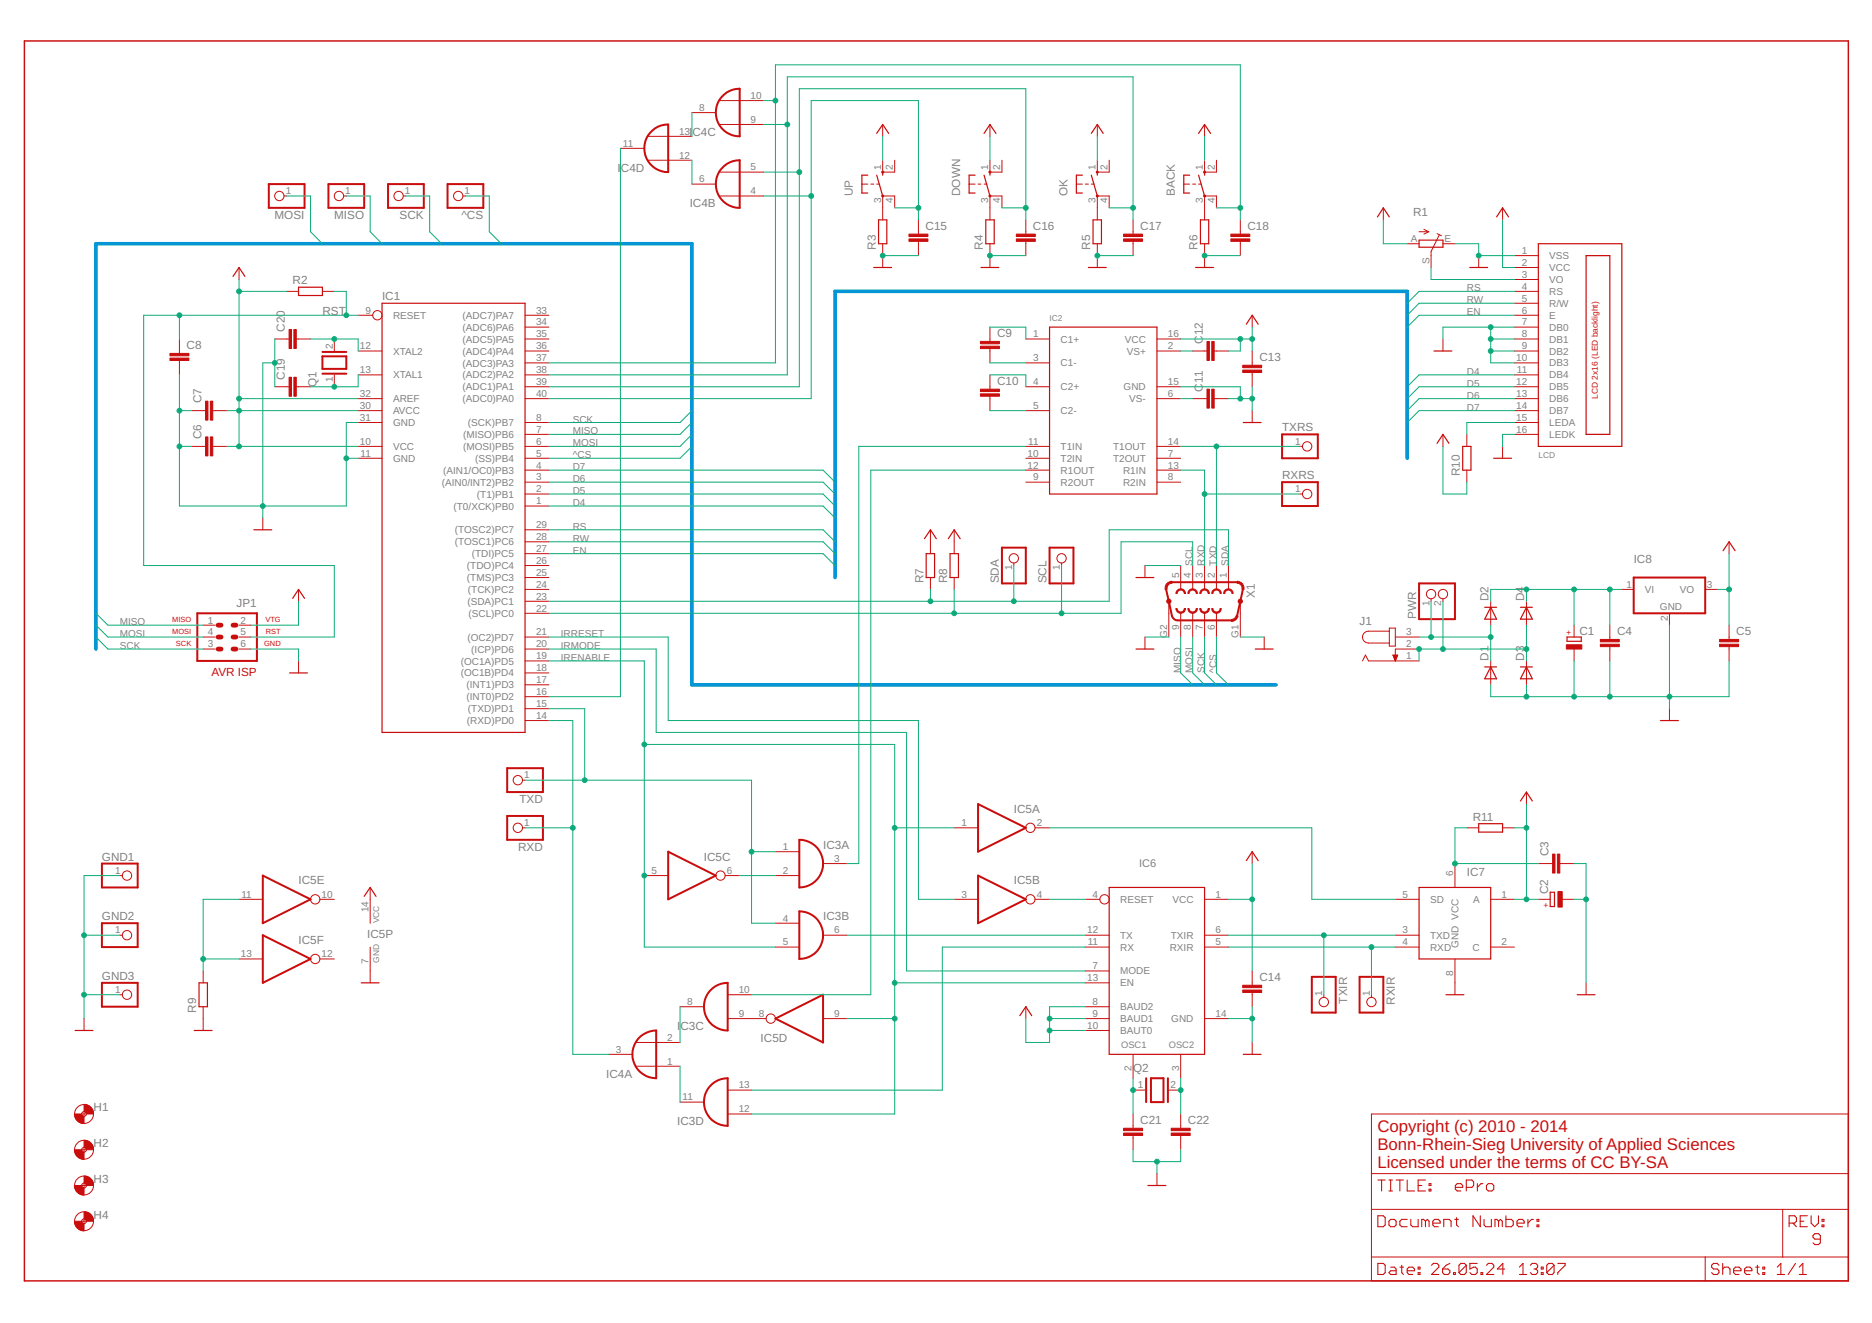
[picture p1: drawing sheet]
<svg xmlns="http://www.w3.org/2000/svg" width="297mm" height="210mm" viewBox="0 0 297 210" stroke-linecap="round" stroke-linejoin="round" font-family="sans-serif">
<g fill="none" stroke="#c90d0c" stroke-width=".17">
<path d="M218.6 192.9h.9l.3 .3v1.2l-.3 .2h-.9zM218.6 187.2h1.2M219.2 187.2v1.8M220.4 187.2h.6M220.4 189h.6M220.7 193.5h.6l.2 .3v.6l-.2 .2h-.6l-.3-.2v-.6zM220.7 187.2v1.8M221.5 187.2h1.2M222.1 187.2v1.8M223.3 187.2v1.8h1.2M223.3 193.5h-.9l-.3 .3v.6l.3 .2h.9M223.9 193.5v.9l.3 .2h.8v-1.1"/>
<path d="M225 188.1h.6M226.2 187.2h-1.2v1.8h1.2M226.2 193.8l-.3-.3h-.3v1.1M226.2 193.8l.3-.3 .3 .3v.8M226.2 193.8v.8M226.8 188.7h.3v.3h-.3zM226.8 187.8h.3v.3h-.3zM227.4 194.1h1.1v-.3l-.3-.3h-.6l-.2 .3v.6l.2 .2h.6M229.1 194.6v-1.1h.9l.3 .3v.8M230.8 193.5h.6M230.9 188.4h1.2v-.3l-.3-.3h-.6l-.3 .3v.6l.3 .3h.6M231.1 193.2v1.2l.3 .2"/>
<path d="M232.7 188.4h.9l.2-.3v-.6l-.2-.3h-.9v1.8M234.4 187.8v1.2M234.9 192.9v1.7l-1.2-1.7v1.7M235.3 187.8h-.3l-.6 .6M235.5 193.5v.9l.3 .2h.8v-1.1M235.9 188.1l.3-.3h.5l.3 .3v.6l-.3 .3h-.5l-.3-.3zM237.8 193.8l-.3-.3h-.3v1.1M237.8 193.8v.8M237.8 193.8l.3-.3 .3 .3v.8M239 192.9v1.7h.8l.3-.2v-.6l-.3-.3h-.8M240.7 194.1h1.2v-.3l-.3-.3h-.6l-.3 .3v.6l.3 .2h.6M242.4 193.5v1.1"/>
<path d="M243.3 193.5h-.3l-.6 .6M243.9 194.4h.3v.2h-.3zM243.9 193.5h.3v.3h-.3zM283.9 194.1h.9l.3-.3v-.6l-.3-.3h-.9v1.7M284.5 194.1l.6 .5M285.6 193.8h.6M286.8 192.9h-1.2v1.7h1.2M287.4 192.9v1.2l.6 .5 .5-.5v-1.2M288.8 196.6h-.8l-.3-.3v-.3l.3-.3h.5l.3 .3v1.2l-.3 .3h-.5l-.3-.3M289.1 194.4h.3v.2h-.3zM289.1 193.5h.3v.3h-.3zM218.6 200.4h.9l.3 .3v1.2l-.3 .3h-.9z"/>
<path d="M220.7 201h.6l.2 .3v.9h-.8l-.3-.3 .3-.3h.8M222.1 201h.6M222.4 200.7v1.2l.3 .3M223.3 201.6h1.2v-.3l-.3-.3h-.6l-.3 .3v.6l.3 .3h.6M225 201.9h.3v.3h-.3zM225 201h.3v.3h-.3zM227.1 200.7l.3-.3h.6l.3 .3v.3l-1.2 1.2h1.2M228.9 201.3h.9l.3 .3v.3l-.3 .3h-.6l-.3-.3zM230.1 200.4l-.6 .3-.6 .6M230.6 201.9h.3v.3h-.3zM232.7 200.7v1.2l-.3 .3h-.6l-.3-.3M232.7 200.7l-.3-.3h-.6l-.3 .3v1.2"/>
<path d="M232.7 200.7l-1.2 1.2M234.4 200.4h-1.2v.9l.6-.3h.3l.3 .3v.6l-.3 .3h-.6l-.3-.3M235 201.9h.3v.3h-.3zM235.9 200.7l.3-.3h.5l.3 .3v.3l-1.1 1.2h1.1M238.8 201.3h-1.2l.9-.9v1.8M241.1 202.2h1.2M241.1 201l.6-.6v1.8M242.8 200.7l.3-.3h.6l.3 .3v.3l-.3 .3M243.4 201.3h.3M243.7 201.3l.3 .3v.3l-.3 .3h-.6l-.3-.3M244.6 201.9h.3v.3h-.3zM244.6 201h.3v.3h-.3z"/>
<path d="M246.6 200.7v1.2l-.3 .3h-.6l-.3-.3M246.6 200.7l-.3-.3h-.6l-.3 .3v1.2M246.6 200.7l-1.2 1.2M247.2 200.4h1.1v.3l-1.1 1.2v.3M272.8 200.7l-.3-.3h-.6l-.3 .3v.3l.3 .3h.6l.3 .3v.3l-.3 .3h-.6l-.3-.3M273.3 201.3l.3-.3h.6l.3 .3v.9M273.3 200.4v1.8M275.1 201.6h1.1v-.3l-.3-.3h-.5l-.3 .3v.6l.3 .3h.5M276.8 201.6h1.2v-.3l-.3-.3h-.6l-.3 .3v.6l.3 .3h.6M278.6 201h.5M278.8 200.7v1.2l.3 .3M279.7 201.9h.3v.3h-.3z"/>
<path d="M279.7 201h.3v.3h-.3zM282 202.2h1.2M282 201l.6-.6v1.8M284.9 200.4l-1.2 1.8M285.5 202.2h1.1M285.5 201l.6-.6v1.8"/>
</g>
<g fill="none" stroke="#c90d0c" stroke-width=".19">
<path d="M137.7 27.8h-.9v2.8h.9M139.1 27.8l1 3.3M139.1 21.2l1-1.5 .9 1.5M139.4 34.9h1.3v3.8h-1.3zM140.1 27.3v.5M154.7 27.8h-.9v2.8h.9M156.1 27.8l1 3.3M156.1 21.2l1-1.5 .9 1.5M156.4 34.9h1.4v3.8h-1.4zM157.1 27.3v.5M171.7 27.8h-.9v2.8h.9M173.2 27.8l.9 3.3"/>
<path d="M173.2 21.2l.9-1.5 .9 1.5M173.4 34.9h1.4v3.8h-1.4zM174.1 27.3v.5M188.8 27.8h-1v2.8h1M190.2 27.8l.9 3.3M190.2 21.2l.9-1.5 1 1.5M190.5 34.9h1.3v3.8h-1.3zM191.1 27.3v.5M218.6 34.4l.9-1.4 1 1.4M225.2 38.1h3.8v1.1h-3.8zM237.5 34.4l.9-1.4 1 1.4M244.1 38.7h13.2v32.1h-13.2z"/>
<path d="M37 43.9l.9-1.5 1 1.5M47.4 45.6h3.8v1.3h-3.8zM60.6 48.1h22.7v68.1h-22.7zM138.6 42.4h2.9M155.7 42.4h2.8M166.5 51.9h17.1v26.5h-17.1zM172.7 42.4h2.8M189.7 42.4h2.9M197.8 51.4l.9-1.4 .9 1.4M227.5 55.7h2.9M233.2 42.4h2.9M251.7 40.6h3.7v28.3h-3.7z"/>
<path d="M197.3 67h2.8M228 70.3l1-1.4 .9 1.4M232.1 70.8h1.3v3.8h-1.3zM237 72.7h2.8M40.3 84.1h2.8M46.4 94.9l1-1.4 .9 1.4M146.7 85.5l.9-1.4 1 1.4M147 87.8h1.3v3.8h-1.3zM150.5 85.5l.9-1.4 1 1.4M150.7 87.8h1.4v3.8h-1.4zM180.3 91.6h2.8M235.6 96.4h1.9"/>
<path d="M236.5 96.4l1 1.8h-1.9zM241.3 96.4h1.8M242.2 96.4l.9 1.8h-1.8zM273.4 87.4l1-1.4 .9 1.4M46 106.8h2.8M180.3 103h2.8M199.2 103h2.8M235.6 105.8h1.9M236.5 105.8l1 1.9h-1.9zM241.3 105.8h1.8M242.2 105.8l.9 1.9h-1.8zM248.6 101.1h2.3v.6h-2.3z"/>
<path d="M263.5 114.3h2.8M197.8 136.5l.9-1.4 .9 1.4M234.6 130.7h3.8v1.3h-3.8zM241.3 127.1l.9-1.4 .9 1.4M31.6 155.9h1.3v3.8h-1.3zM57.3 155.9h2.9M57.8 142.2l.9-1.4 1 1.4M176 140.8h15.1v26.5h-15.1zM225.2 140.8h11.3v11.3h-11.3zM229.4 157.8h2.9M246 141.6h.7v2.2h-.7zM250.3 157.8h2.8"/>
<path d="M11.9 163.5h2.9M30.8 163.5h2.9M161.8 161.1l1-1.4 .9 1.4M197.3 167.3h2.8M182.1 188.1h2.9"/>
</g>
<g fill="none" stroke="#c90d0c" stroke-width=".16">
<path d="M109.8 17.9h3.8M114.2 19.7h7M114.2 16h7M140.1 19.7v1.9M157.1 19.7v1.9M174.1 19.7v1.9M191.1 19.7v1.9M45.1 31.1h.4M54.5 31.1h.4M64 31.1h.4M73.4 31.1h.5M98.4 23.5h3.8"/>
<path d="M102.8 25.4h7M102.8 21.6h7M109.8 29.2h3.8M114.2 31.1h7M114.2 27.3h7M136.8 29.2h.9M138.2 29.2h.4M139.1 29.2h.5M140.1 25.4v1.9h1.9v-1.9M140.1 38.7v3.7M142 33v-1.9h-1.9v3.8M145.7 34.9v2.2"/>
<path d="M145.7 38.3v2.3M153.8 29.2h.9M155.2 29.2h.5M156.1 29.2h.5M157.1 25.4v1.9h1.9v-1.9M157.1 38.7v3.7M159 33v-1.9h-1.9v3.8M162.8 34.9v2.2M162.8 38.3v2.3M170.8 29.2h.9M172.2 29.2h.5M173.2 29.2h.4"/>
<path d="M174.1 25.4v1.9h1.9v-1.9M174.1 38.7v3.7M176 33v-1.9h-1.9v3.8M179.8 34.9v2.2M179.8 38.3v2.3M187.8 29.2h1M189.3 29.2h.4M190.2 29.2h.5M191.1 25.4v1.9h1.9v-1.9M191.1 38.7v3.7M193 33v-1.9h-1.9v3.8M196.8 34.9v2.2"/>
<path d="M196.8 38.3v2.3M219.5 33v1.9M223.3 38.7h1.9M225.2 36.8h1.5M225.9 36.4l.8 .4M226.7 36.8l-.8 .3M228 37.1l.7 .3M228.4 37.3l-1.3 2.6v2.5M229 38.7h1.9M238.4 33v1.9M28.5 53.8v2.3M28.5 57.2v2.3"/>
<path d="M37.9 42.4v1.9M43.6 53.8h2.3M45.5 46.2h1.9M47 53.8h2.3M51.2 46.2h1.8M53 53.8v1.9M53 59.5v1.9M56.8 50h2.3M56.8 55.7h3.8M56.8 59.5h3.8M83.3 50h3.8M83.3 51.9h3.8"/>
<path d="M83.3 53.8h3.8M83.3 55.7h3.8M83.3 57.6h3.8M83.3 59.5h3.8M157.1 51.9v2.3M157.1 55.3v2.3M157.1 59.5v2.2M162.8 53.8h3.7M162.8 57.6h3.7M183.6 53.8h3.7M183.6 55.7h3.7M189.3 55.7h2.2"/>
<path d="M192.6 55.7h2.3M198.7 50v1.9M198.7 55.7v2.3M198.7 59.1v2.3M229 53.8v1.9M234.6 40.6v1.8M240.3 50h3.8M240.3 51.9h3.8M240.3 53.8h3.8M240.3 55.7h3.8M240.3 57.6h3.8M240.3 59.5h3.8"/>
<path d="M240.3 46.2h3.8M240.3 40.6h3.8M240.3 42.4h3.8M240.3 44.3h3.8M240.3 48.1h3.8M30.4 70.8h2.2M30.4 65.2h2.2M33.8 70.8h2.2M33.8 65.2h2.2M43.6 61.4h2.3M47 61.4h2.3M56.8 63.2h3.8"/>
<path d="M56.8 67h3.8M56.8 70.8h3.8M56.8 72.7h3.8M56.8 65.2h3.8M83.3 61.4h3.8M83.3 63.2h3.8M83.3 67h3.8M83.3 68.9h3.8M83.3 70.8h3.8M83.3 72.7h3.8M83.3 74.6h3.8M83.3 76.5h3.8"/>
<path d="M83.3 78.4h3.8M157.1 62.9v2.3M162.8 61.4h3.7M162.8 70.8h3.7M162.8 72.7h3.7M162.8 74.6h3.7M162.8 76.5h3.7M162.8 65.2h3.7M183.6 61.4h3.7M183.6 63.2h3.7M183.6 70.8h3.7M183.6 72.7h3.7"/>
<path d="M183.6 74.6h3.7M183.6 76.5h3.7M189.3 63.2h2.2M192.6 63.2h2.3M198.7 65.2v1.8M206.3 70.8h.4M206.3 78.4h.4M229 68.9v1.9M232.7 68.9v1.9M232.7 74.6v1.9M238.4 70.8v1.9M240.3 61.4h3.8"/>
<path d="M240.3 63.2h3.8M240.3 67h3.8M240.3 68.9h3.8M240.3 65.2h3.8M32.2 99.2h1.9M37.9 99.2h1.9M41.7 82.2v1.9M47.4 93.5v1.9M83.3 80.3h3.8M83.3 84.1h3.8M83.3 86h3.8M83.3 87.8h3.8"/>
<path d="M83.3 89.7h3.8M83.3 91.6h3.8M83.3 93.5h3.8M83.3 95.4h3.8M83.3 97.3h3.8M147.6 84.1v3.7M147.6 91.6v1.9M151.4 84.1v3.7M151.4 91.6v1.9M160.9 89.3v.4M168.4 89.3v.4M181.7 89.7v1.9"/>
<path d="M185.5 95.4v5.7M187.3 89.7v3.8M187.3 97.3v3.8M189.3 89.7v3.8M189.3 97.3v3.8M191.1 89.7v3.8M191.1 97.3v3.8M193 89.7v3.8M193 97.3v3.8M194.9 89.7v3.8M196.8 95.4v5.7M220.5 99.7h.9v2.8h-.9z"/>
<path d="M227.1 95v.4M229 95v.4M236.5 95.4v3.8M242.2 95.4v3.8M249.8 99.2v1.9M255.4 99.2v2.3M257.3 93.5h1.9M264.9 97.3v1.9M270.6 93.5h1.9M274.4 86v1.8M274.4 99.2v2.3M32.2 103h1.9"/>
<path d="M32.2 101.1h1.9M37.9 103h1.9M37.9 101.1h1.9M47.4 104.9v1.9M83.3 114.3h3.8M83.3 112.4h3.8M83.3 110.5h3.8M83.3 108.6h3.8M83.3 106.8h3.8M83.3 104.9h3.8M83.3 103h3.8M83.3 101.1h3.8"/>
<path d="M181.7 101.1v1.9M200.6 101.1v1.9M216.2 104.9l.5-1 .4 1h8.1M220.5 100.1h-3.4a.94 .94 0 0 0-.9 1 .94 .94 0 0 0 .9 .9h3.4M221 103.9h.8l-.4 1zM221 104h.7M221.1 104.1h.6M221.1 104.2h.6M221.2 104.3h.4M221.2 104.4h.4M221.2 104.5h.4M221.3 104.6h.2"/>
<path d="M221.3 104.7h.1M221.4 104.8h.1M221.4 101.1h3.8M225.2 103h-3.8v1.9M236.5 104.9v3.7M242.2 104.9v3.7M249.8 103v1.9M255.4 102.6v2.3M264.9 112.4v1.9M274.4 102.6v2.3M19 138.9h.4M82.9 131.3h.4"/>
<path d="M82.9 123.8h.4M102.2 138.9h3.8M115.1 138.9h2.3M123 138.9h3.8M123 135.1h3.8M130.6 137h3.8M151.4 131.3h3.8M164.2 131.3h2.3M198.7 135.1v1.9M230.9 137v3.8M232.7 131.3h1.9M238.4 131.3h1.9"/>
<path d="M242.2 125.7v1.9M244.1 137h2.3M247.5 137h2.3M19 148.4h.4M19 157.8h.4M32.2 154.1v1.8M32.2 159.7v3.8M37.9 142.7h3.8M37.9 152.1h3.8M50.7 142.7h2.3M50.7 152.1h2.3M58.7 140.8v5.7"/>
<path d="M58.7 150.3v5.6M107.9 159.7h3.8M115.5 157.8h3.8M123 146.5h3.8M123 150.3h3.8M130.6 148.4h3.8M151.4 142.7h3.8M162.8 159.7v1.9M164.2 142.7h2.3M172.2 142.7h2.3M172.2 150.3h3.8M172.2 148.4h3.8"/>
<path d="M172.2 159.7h3.8M172.2 154.1h3.8M172.2 155.9h3.8M191.1 142.7h3.8M191.1 150.3h3.8M191.1 148.4h3.8M198.7 154.1v2.2M198.7 157.4v2.3M210.1 157.8v.4M217.6 157.8v.4M221.4 142.7h3.8M221.4 150.3h3.8"/>
<path d="M221.4 148.4h3.8M230.9 152.1v5.7M236.5 142.7h3.8M236.5 150.3h3.8M244.1 142.7h1.9M247.9 142.7h1.9M251.7 155.9v1.9M13 176.7h.7M13.3 161.6v1.9M13.3 176.4v.7M96.6 167.3h3.8M100.9 169.2h7"/>
<path d="M100.9 165.4h7M107.9 174.9h3.8M115.5 161.6h6.1M115.5 176.7h3.8M115.5 173h3.8M130.6 161.6h3.8M172.2 161.6h3.8M172.2 163.5h3.8M179.8 173h1.9M179.8 167.3v3.8M179.8 176.7v2.3M185.5 173h1.8"/>
<path d="M187.3 167.3v3.8M187.3 176.7v2.3M191.1 161.6h3.8M198.7 165.4v1.9M217.6 176.7h75.7v26.5h-75.7zM13 182.4h.7M13 188.1h.7M13 193.8h.7M13.3 182v.8M13.3 187.7v.8M13.3 193.4v.7M179.8 180.1v2.3"/>
<path d="M183.6 186.2v1.9M187.3 180.1v2.3M217.6 191.9h75.7M217.6 199.4h75.7M217.6 186.2h75.7M270.6 199.4v3.8M282.9 191.9v7.5"/>
<circle cx="44.3" cy="31.1" r=".74"/>
<circle cx="53.8" cy="31.1" r=".74"/>
<circle cx="63.2" cy="31.1" r=".74"/>
<circle cx="72.7" cy="31.1" r=".74"/>
<circle cx="59.9" cy="50" r=".74"/>
<circle cx="207.4" cy="70.8" r=".74"/>
<circle cx="207.4" cy="78.4" r=".74"/>
<circle cx="160.9" cy="88.6" r=".74"/>
<circle cx="168.4" cy="88.6" r=".74"/>
<circle cx="227.1" cy="94.3" r=".74"/>
<circle cx="229" cy="94.3" r=".74"/>
<circle cx="20.2" cy="138.9" r=".74"/>
<circle cx="82.2" cy="123.8" r=".74"/>
<circle cx="82.2" cy="131.3" r=".74"/>
<circle cx="114.3" cy="138.9" r=".74"/>
<circle cx="163.5" cy="131.3" r=".74"/>
<circle cx="20.2" cy="148.4" r=".74"/>
<circle cx="20.2" cy="157.8" r=".74"/>
<circle cx="50" cy="152.1" r=".74"/>
<circle cx="50" cy="142.7" r=".74"/>
<circle cx="163.5" cy="142.7" r=".74"/>
<circle cx="175.3" cy="142.7" r=".74"/>
<circle cx="210.1" cy="159" r=".74"/>
<circle cx="217.6" cy="159" r=".74"/>
<circle cx="13.3" cy="176.7" r="1.5"/>
<circle cx="13.3" cy="176.7" r=".38"/>
<circle cx="122.3" cy="161.6" r=".74"/>
<circle cx="13.3" cy="182.4" r="1.5"/>
<circle cx="13.3" cy="188.1" r="1.5"/>
<circle cx="13.3" cy="193.8" r="1.5"/>
<circle cx="13.3" cy="182.4" r=".38"/>
<circle cx="13.3" cy="193.8" r=".38"/>
<circle cx="13.3" cy="188.1" r=".38"/>
</g>
<g fill="none" stroke="#c90d0c" stroke-width=".32">
<path d="M114.5 15.4a3.7 3.7 0 0 1 2.9-1.3v7.5a3.8 3.8 0 0 1-3.5-2.2 3.8 3.8 0 0 1 .6-4zM42.7 29.2h5.6v3.8h-5.6zM52.1 29.2h5.7v3.8h-5.7zM61.6 29.2h5.6v3.8h-5.6zM71 29.2h5.7v3.8h-5.7zM103.2 21.1a3.7 3.7 0 0 1 2.8-1.4v7.6a3.8 3.8 0 0 1-3.4-2.2 3.8 3.8 0 0 1 .6-4zM114.5 26.7a3.7 3.7 0 0 1 2.9-1.3v7.6a3.8 3.8 0 0 1-3.5-2.2 3.8 3.8 0 0 1 .6-4.1zM51.2 56.5h3.7v2h-3.7zM51.2 55.8h3.7M51.2 59.3h3.7M203.4 76.5h5.7v3.8h-5.7zM203.4 68.9h5.7v3.8h-5.7z"/>
<path d="M31.3 97.3h9.5v7.6h-9.5zM159 86.9h3.8v5.7h-3.8zM166.5 86.9h3.8v5.7h-3.8zM185 93.5l.9 4.2a1 1 0 0 0 1 .7h8.5M186 92.4h10.3M197.2 93.5l-.9 4.2M225.2 92.6h5.7v5.6h-5.7zM259.2 91.6h11.4v5.7h-11.4zM16.2 137h5.6v3.8h-5.6zM41.7 138.9l7.6 3.8-7.6 3.8zM80.5 121.9h5.6v3.8h-5.6zM80.5 129.5h5.6v3.7h-5.6z"/>
<path d="M106 135.1l7.6 3.8-7.6 3.8zM126.8 133.2a3.8 3.8 0 0 1 3.8 3.8 3.8 3.8 0 0 1-3.8 3.8zM155.2 127.6l7.6 3.7-7.6 3.8zM155.2 138.9l7.6 3.8-7.6 3.8zM16.2 146.5h5.6v3.8h-5.6zM16.2 155.9h5.6v3.8h-5.6zM41.7 148.4l7.6 3.7-7.6 3.8zM112.6 157.2a3.7 3.7 0 0 1 2.9-1.3v7.6a3.8 3.8 0 0 1-3.5-2.2 3.8 3.8 0 0 1 .6-4.1zM126.8 144.6a3.8 3.8 0 0 1 3.8 3.8 3.8 3.8 0 0 1-3.8 3.7zM208.2 155h3.7v5.7h-3.7zM215.7 155h3.8v5.7h-3.8zM101.3 164.8a3.9 3.9 0 0 1 2.8-1.3v7.6a3.8 3.8 0 0 1-3.4-2.3 3.8 3.8 0 0 1 .6-4z"/>
<path d="M113 172a3.7 3.7 0 0 1 2.5-.9v7.5a3.8 3.8 0 0 1-3.6-2.4 3.8 3.8 0 0 1 1.1-4.2zM123 161.6l7.6-3.8v7.6zM181.9 171.1v3.8M182.6 171.1h2v3.8h-2zM185.3 171.1v3.8"/>
<circle cx="140.1" cy="31.1" r=".08"/>
<circle cx="140.1" cy="27.3" r=".08"/>
<circle cx="157.1" cy="27.3" r=".08"/>
<circle cx="157.1" cy="31.1" r=".08"/>
<circle cx="174.1" cy="31.1" r=".08"/>
<circle cx="174.1" cy="27.3" r=".08"/>
<circle cx="191.1" cy="31.1" r=".08"/>
<circle cx="191.1" cy="27.3" r=".08"/>
</g>
<g fill="#c90d0c" stroke="#c90d0c" stroke-width=".16">
<path d="M27 56.8h3v.4h-3z"/>
<path d="M27 56.1h3v.4h-3z"/>
<path d="M33.4 69.3h.4v3h-.4z"/>
<path d="M32.6 69.3h.4v3h-.4z"/>
<path d="M33.4 63.6h.4v3.1h-.4z"/>
<path d="M32.6 63.6h.4v3.1h-.4z"/>
<path d="M155.6 62.5h3v.4h-3z"/>
<path d="M155.6 61.7h3v.4h-3z"/>
<path d="M192.3 54.2h.4v3h-.4z"/>
<path d="M191.5 54.2h.4v3h-.4z"/>
<path d="M192.3 61.7h.4v3h-.4z"/>
<path d="M191.5 61.7h.4v3h-.4z"/>
<path d="M247.1 135.5h.4v3h-.4z"/>
<path d="M246.4 135.5h.3v3h-.3z"/>
<path d="M178.3 179.8h3v.3h-3z"/>
<path d="M178.3 179h3v.4h-3z"/>
<path d="M185.8 179.8h3v.3h-3z"/>
<path d="M185.8 179h3v.4h-3z"/>
<path d="M155.6 54.9h3v.4h-3z"/>
<path d="M155.6 54.2h3v.3h-3z"/>
<path d="M197.2 58.7h3v.4h-3z"/>
<path d="M197.2 58h3v.3h-3z"/>
<path d="M46.6 59.9h.4v3h-.4z"/>
<path d="M45.9 59.9h.3v3h-.3z"/>
<path d="M46.6 52.3h.4v3h-.4z"/>
<path d="M45.9 52.3h.3v3h-.3z"/>
<path d="M247.2 141.5h.7v2.4h-.7z"/>
<path d="M197.2 157.1h3v.4h-3z"/>
<path d="M197.2 156.3h3v.4h-3z"/>
<path d="M248.5 102.3h2.5v.7h-2.5z"/>
<path d="M272.9 102.2h3v.4h-3z"/>
<path d="M272.9 101.5h3v.3h-3z"/>
<path d="M144.2 37.9h3v.4h-3z"/>
<path d="M144.2 37.1h3v.4h-3z"/>
<path d="M161.3 37.9h3v.4h-3z"/>
<path d="M161.3 37.1h3v.4h-3z"/>
<path d="M178.3 37.9h3v.4h-3z"/>
<path d="M178.3 37.1h3v.4h-3z"/>
<path d="M195.3 37.9h3v.4h-3z"/>
<path d="M195.3 37.1h3v.4h-3z"/>
<path d="M253.9 102.2h3v.4h-3z"/>
<path d="M253.9 101.5h3v.3h-3z"/>
</g>
<path d="M34.6 99.2h.5M37 99.2h.4M34.6 101.1h.5M34.6 103h.5M37 101.1h.4M37 103h.4" fill="none" stroke="#c90d0c" stroke-width=".76"/>
<g fill="#c90d0c" stroke="#c90d0c" stroke-width=".16">
<path d="M192.5 93.6a.75 .75 0 0 1 .8-.1 .75 .75 0 0 1 .5 .7h-.2a.56 .56 0 0 0-.6-.6 .56 .56 0 0 0-.5 .6h-.2v-.1z" fill-rule="evenodd"/>
<path d="M192.3 96.5h.2a.56 .56 0 0 0 .5 .6 .56 .56 0 0 0 .6-.6h.2a.75 .75 0 0 1-.8 .8 .75 .75 0 0 1-.7-.8z" fill-rule="evenodd"/>
<path d="M194.4 93.6a.75 .75 0 0 1 .8-.1 .75 .75 0 0 1 .5 .7h-.2a.56 .56 0 0 0-.6-.6 .56 .56 0 0 0-.5 .6h-.2v-.1z" fill-rule="evenodd"/>
<path d="M188.5 96.5h.2a.56 .56 0 0 0 .5 .6 .56 .56 0 0 0 .6-.6h.2a.75 .75 0 0 1-.8 .8 .75 .75 0 0 1-.7-.8z" fill-rule="evenodd"/>
<path d="M190.6 93.6a.77 .77 0 0 1 .8-.1 .77 .77 0 0 1 .5 .7h-.2a.57 .57 0 0 0-.6-.6 .57 .57 0 0 0-.5 .6h-.2v-.1z" fill-rule="evenodd"/>
<path d="M190.4 96.5h.2a.57 .57 0 0 0 .5 .6 .57 .57 0 0 0 .6-.6h.2a.76 .76 0 0 1-.8 .8 .76 .76 0 0 1-.7-.8z" fill-rule="evenodd"/>
<path d="M188.7 93.6a.75 .75 0 0 1 .8-.1 .75 .75 0 0 1 .5 .7h-.2a.56 .56 0 0 0-.6-.6 .56 .56 0 0 0-.5 .6h-.2v-.1z" fill-rule="evenodd"/>
<path d="M186.6 96.5h.2a.57 .57 0 0 0 .5 .6 .57 .57 0 0 0 .6-.6h.2a.76 .76 0 0 1-.8 .8 .76 .76 0 0 1-.7-.8z" fill-rule="evenodd"/>
<path d="M186.8 93.6a.75 .75 0 0 1 .8-.1 .75 .75 0 0 1 .5 .7h-.2a.57 .57 0 0 0-.6-.6 .57 .57 0 0 0-.5 .6h-.2v-.1z" fill-rule="evenodd"/>
<path d="M196.3 92.2a1.06 1.06 0 0 1 1.1 1.4l-.3-.1a.78 .78 0 0 0-.8-1z" fill-rule="evenodd"/>
<path d="M195.4 98.3l.4-.1 .4-.5h.2a1.07 1.07 0 0 1-1 .9z" fill-rule="evenodd"/>
<path d="M185.1 92.6l.7-.4h.2v.3a.81 .81 0 0 0-.8 1l-.3 .1v-.2z" fill-rule="evenodd"/>
<path d="M13.3 175.2a1.48 1.48 0 0 1 1.5 1.5h-1.1l-.1-.2-.3-.1z" fill-rule="evenodd"/>
<path d="M11.8 176.7h1.2a.36 .36 0 0 0 .3 .4v1.1a1.48 1.48 0 0 1-1.5-1.5z" fill-rule="evenodd"/>
<path d="M13.3 180.9a1.45 1.45 0 0 1 1.5 1.5h-1.1l-.1-.3-.3-.1z" fill-rule="evenodd"/>
<path d="M11.8 182.4h1.2a.36 .36 0 0 0 .3 .4v1.1a1.52 1.52 0 0 1-1.5-1.5z" fill-rule="evenodd"/>
<path d="M13.3 186.6a1.45 1.45 0 0 1 1.5 1.5h-1.1l-.1-.3-.3-.1z" fill-rule="evenodd"/>
<path d="M11.8 188.1h1.2a.36 .36 0 0 0 .3 .4v1.1a1.52 1.52 0 0 1-1.5-1.5z" fill-rule="evenodd"/>
<path d="M13.3 192.3a1.45 1.45 0 0 1 1.5 1.5h-1.1l-.1-.3-.3-.1z" fill-rule="evenodd"/>
<path d="M11.8 193.8h1.2a.36 .36 0 0 0 .3 .3v1.2a1.52 1.52 0 0 1-1.5-1.5z" fill-rule="evenodd"/>
</g>
<g fill="none" stroke="#c90d0c" stroke-width=".47">
<circle cx="185.5" cy="95.4" r=".19"/>
<circle cx="196.8" cy="95.4" r=".19"/>
</g>
<path d="M3.9 6.5h289.4v196.7h-289.4z" fill="none" stroke="#c90d0c" stroke-width=".23"/>
<path d="M223.3 72.7v-26.5h-90.8v45.4M15.2 103v-64.3h94.6v69.9h92.7" fill="none" stroke="#0696d7" stroke-width=".57"/>
<g fill="none" stroke="#0dab76" stroke-width=".16">
<path d="M109.8 17.9v3.7M121.2 16h1.8M121.2 19.7h3.7M45.5 31.1h3.8v5.7l1.9 1.9M54.9 31.1h3.8v5.7l1.9 1.9M64.4 31.1h3.8v5.7l1.9 1.9M73.9 31.1h3.7v5.7l1.9 1.9M98.4 23.5v87h-11.3M109.8 25.4v3.8M121.2 31.1h7.5M121.2 27.3h5.6M140.1 21.6v3.8"/>
<path d="M142 33h3.7M145.7 34.9v-18.9h-17v47.2h-41.6M157.1 21.6v3.8M159 33h3.8M162.8 34.9v-20.8h-36v47.3h-39.7M174.1 21.6v3.8M176 33h3.8M179.8 34.9v-22.7h-54.9v47.3h-37.8M191.1 21.6v3.8M193 33h3.8M196.8 34.9v-24.6h-73.8v47.3h-35.9M219.5 34.9v3.8h3.8"/>
<path d="M230.9 38.7h3.7v1.9h5.7M238.4 34.9v7.5h1.9M28.5 50v3.8M28.5 59.5v20.8h26.4v-13.3h1.9M37.9 44.3v26.5M37.9 46.2h7.6M43.6 57.6h-1.9v24.6M43.6 53.8v7.6M49.3 53.8h7.5v1.9M53 46.2h1.9v3.8M56.8 50h-34v39.7h30.2v11.4h-13.2M56.8 59.5v1.9h-7.5"/>
<path d="M140.1 40.6h5.6M157.1 51.9h5.7v1.9M157.1 57.6h5.7M157.1 40.6h5.7M157.1 59.5h5.7v1.9M174.1 40.6h5.7M187.3 55.7h2M187.3 53.8h11.4M191.1 40.6h5.7M196.8 53.8v1.9h-1.9M198.7 51.9v3.8M227.1 42.4v1.9h13.2"/>
<path d="M236.5 51.9v5.7h3.8M236.5 55.7h3.8M236.5 53.8h3.8M240.3 51.9h-11.3v1.9M240.3 46.2h-15.1l-1.9 1.9M240.3 48.1h-15.1l-1.9 1.9M240.3 50h-15.1l-1.9 1.9M240.3 59.5h-15.1l-1.9 1.9M28.5 65.2h1.9M28.5 70.8h1.9M36 65.2h20.8M36 70.8h20.8"/>
<path d="M37.9 63.2h18.9M54.9 72.7h1.9M87.1 78.4h43.5l1.9 1.9M87.1 74.6h43.5l1.9 1.9M87.1 76.5h43.5l1.9 1.9M109.8 67l-1.9 1.9h-20.8M109.8 65.2l-1.9 1.8h-20.8M109.8 70.8l-1.9 1.9h-20.8M109.8 68.9l-1.9 1.9h-20.8M157.1 65.2h5.7M162.8 70.8h-26.5v66.2h-1.9M162.8 74.6h-24.6v83.2h-18.9"/>
<path d="M187.3 70.8h19M187.3 63.2h2M187.3 61.4h9.5v1.8M187.3 74.6h3.8v15.1M191.1 78.4h15.2M193 70.8v18.9M194.9 63.2h3.8M198.7 61.4v3.8M229 70.8v7.6h3.7v-1.9M240.3 68.9h-1.9v1.9M240.3 65.2h-15.1l-1.9 1.8M240.3 67h-7.6v1.9"/>
<path d="M240.3 63.2h-15.1l-1.9 2M240.3 61.4h-15.1l-1.9 1.8M15.2 99.2l1.9 1.9h15.1M15.2 97.3l1.9 1.9h15.1M47.4 95.4v3.8h-7.6M87.1 80.3h43.5l1.9 1.9M87.1 84.1h43.5l1.9 1.9M87.1 86h43.5l1.9 1.8M87.1 87.8h43.5l1.9 1.9M147.6 93.5v1.9M151.4 93.5v3.8M160.9 89.7v5.7"/>
<path d="M168.4 89.7v7.6M181.7 89.7h5.6M189.3 89.7v-3.7h-11.4v11.3h-90.8M194.9 89.7v-5.6h-18.9v11.3h-88.9M227.1 95.4v5.7M229 95.4v7.6M236.5 99.2v5.7M242.2 93.5v1.9M242.2 99.2v5.7M249.8 93.5v5.7M255.4 93.5v5.7M257.3 93.5h-20.8v1.9"/>
<path d="M264.9 99.2v13.2M272.5 93.5h1.9M274.4 87.8v11.4M15.2 101.1l1.9 1.9h15.1M39.8 103h7.6v1.9M87.1 103h17v13.2h39.7v37.9h28.4M87.1 101.1h18.9v13.2h39.7v28.4h5.7M87.1 104.9h15.1v45.4h20.8M87.1 112.4h5.7v11.4M87.1 114.3h3.8v53h5.7M102.2 118.1h39.8v58.6h-22.7M181.7 101.1h3.8"/>
<path d="M187.3 101.1v5.7l2 1.8M189.3 101.1v5.7l1.8 1.8M191.1 101.1v5.7l1.9 1.8M193 101.1v5.7l1.9 1.8M196.8 101.1h3.8M225.2 101.1h11.3M242.2 103h-17v1.9M242.2 108.6v1.9M249.8 104.9v5.6M255.4 104.9v5.6M274.4 104.9v5.6h-37.9v-1.9M19 138.9h-5.7v22.7"/>
<path d="M83.3 131.3h7.6M83.3 123.8h36v22.7h3.7M117.4 138.9h5.6M119.3 135.1h3.7M142 131.3h9.4M166.5 131.3h41.7v11.4h13.2M198.7 137v17.1M232.7 131.3h-1.8v5.7h13.2M240.3 131.3h1.9M242.2 127.6v15.1M249.8 137h1.9v18.9M13.3 157.8h5.7"/>
<path d="M13.3 148.4h5.7M32.2 152.1h5.7M37.9 142.7h-5.7v11.4M107.9 159.7v5.7M134.4 148.4h37.8M142 155.9h30.2M166.5 142.7h5.7M172.2 159.7h-5.7v5.7h-3.7v-3.8M172.2 150.3h-22.7v22.7h-30.2M194.9 142.7h3.8M194.9 148.4h26.5M194.9 150.3h26.5"/>
<path d="M198.7 159.7v5.7M210.1 148.4v9.4M217.6 150.3v7.5M240.3 142.7h3.8M249.8 142.7h1.9M107.9 169.2v5.7M134.4 161.6h7.6M166.5 161.6h5.7M166.5 163.5h5.7M179.8 171.1v5.6M187.3 171.1v5.6M194.9 161.6h3.8"/>
<path d="M179.8 182.4v1.9h7.5v-1.9M183.6 184.3v1.9"/>
</g>
<g fill="#0dab76" stroke="#0dab76" stroke-width=".16">
<circle cx="236.5" cy="55.7" r=".38"/>
<circle cx="236.5" cy="51.9" r=".38"/>
<circle cx="236.5" cy="53.8" r=".38"/>
<circle cx="234.6" cy="40.6" r=".38"/>
<circle cx="54.9" cy="72.7" r=".38"/>
<circle cx="41.7" cy="80.3" r=".38"/>
<circle cx="28.5" cy="65.2" r=".38"/>
<circle cx="28.5" cy="70.8" r=".38"/>
<circle cx="43.6" cy="57.6" r=".38"/>
<circle cx="183.6" cy="184.3" r=".38"/>
<circle cx="196.8" cy="63.2" r=".38"/>
<circle cx="198.7" cy="63.2" r=".38"/>
<circle cx="198.7" cy="161.6" r=".38"/>
<circle cx="251.7" cy="142.7" r=".38"/>
<circle cx="13.3" cy="157.8" r=".38"/>
<circle cx="13.3" cy="148.4" r=".38"/>
<circle cx="264.9" cy="110.5" r=".38"/>
<circle cx="242.2" cy="110.5" r=".38"/>
<circle cx="249.8" cy="110.5" r=".38"/>
<circle cx="255.4" cy="110.5" r=".38"/>
<circle cx="140.1" cy="40.6" r=".38"/>
<circle cx="157.1" cy="40.6" r=".38"/>
<circle cx="174.1" cy="40.6" r=".38"/>
<circle cx="191.1" cy="40.6" r=".38"/>
<circle cx="196.8" cy="53.8" r=".38"/>
<circle cx="198.7" cy="53.8" r=".38"/>
<circle cx="166.5" cy="163.5" r=".38"/>
<circle cx="166.5" cy="161.6" r=".38"/>
<circle cx="37.9" cy="46.2" r=".38"/>
<circle cx="37.9" cy="65.2" r=".38"/>
<circle cx="37.9" cy="70.8" r=".38"/>
<circle cx="37.9" cy="63.2" r=".38"/>
<circle cx="198.7" cy="142.7" r=".38"/>
<circle cx="242.2" cy="131.3" r=".38"/>
<circle cx="242.2" cy="142.7" r=".38"/>
<circle cx="274.4" cy="93.5" r=".38"/>
<circle cx="119.3" cy="135.1" r=".38"/>
<circle cx="92.8" cy="123.8" r=".38"/>
<circle cx="142" cy="161.6" r=".38"/>
<circle cx="142" cy="155.9" r=".38"/>
<circle cx="142" cy="131.3" r=".38"/>
<circle cx="102.2" cy="118.1" r=".38"/>
<circle cx="102.2" cy="138.9" r=".38"/>
<circle cx="90.9" cy="131.3" r=".38"/>
<circle cx="193" cy="70.8" r=".38"/>
<circle cx="191.1" cy="78.4" r=".38"/>
<circle cx="28.5" cy="50" r=".38"/>
<circle cx="54.9" cy="50" r=".38"/>
<circle cx="168.4" cy="97.3" r=".38"/>
<circle cx="151.4" cy="97.3" r=".38"/>
<circle cx="160.9" cy="95.4" r=".38"/>
<circle cx="147.6" cy="95.4" r=".38"/>
<circle cx="179.8" cy="173" r=".38"/>
<circle cx="187.3" cy="173" r=".38"/>
<circle cx="53" cy="53.8" r=".38"/>
<circle cx="53" cy="61.4" r=".38"/>
<circle cx="217.6" cy="150.3" r=".38"/>
<circle cx="210.1" cy="148.4" r=".38"/>
<circle cx="230.9" cy="137" r=".38"/>
<circle cx="225.2" cy="103" r=".38"/>
<circle cx="242.2" cy="103" r=".38"/>
<circle cx="229" cy="103" r=".38"/>
<circle cx="236.5" cy="101.1" r=".38"/>
<circle cx="227.1" cy="101.1" r=".38"/>
<circle cx="242.2" cy="93.5" r=".38"/>
<circle cx="249.8" cy="93.5" r=".38"/>
<circle cx="255.4" cy="93.5" r=".38"/>
<circle cx="145.7" cy="33" r=".38"/>
<circle cx="128.7" cy="31.1" r=".38"/>
<circle cx="162.8" cy="33" r=".38"/>
<circle cx="126.8" cy="27.3" r=".38"/>
<circle cx="179.8" cy="33" r=".38"/>
<circle cx="124.9" cy="19.7" r=".38"/>
<circle cx="123" cy="16" r=".38"/>
<circle cx="196.8" cy="33" r=".38"/>
<circle cx="32.2" cy="152.1" r=".38"/>
</g>
<g font-size="2.7" fill="#c90d0c">
<text x="218.6" y="179.6">Copyright (c) 2010 - 2014</text>
<text x="218.6" y="182.4">Bonn-Rhein-Sieg University of Applied Sciences</text>
<text x="218.6" y="185.2">Licensed under the terms of CC BY-SA</text>
</g>
<g font-size="1.9" fill="#808080">
<text x="109.3" y="21.6">I</text>
<text x="109.9" y="21.6">C4C</text>
<text x="98" y="27.2">I</text>
<text x="98.5" y="27.2">C4D</text>
<text x="43.6" y="34.8">MOSI</text>
<text x="53" y="34.8">MISO</text>
<text x="63.4" y="34.8">SCK</text>
<text x="73.2" y="34.8">^CS</text>
<text x="109.4" y="32.9">IC4B</text>
<text x="135.3" y="31.1" transform="rotate(-90 135.3 31.1)">UP</text>
<text x="152.4" y="31.1" transform="rotate(-90 152.4 31.1)">DOWN</text>
<text x="169.4" y="31.1" transform="rotate(-90 169.4 31.1)">OK</text>
<text x="186.4" y="31.1" transform="rotate(-90 186.4 31.1)">BACK</text>
<text x="224.2" y="34.2">R1</text>
<text x="138.9" y="39.6" transform="rotate(-90 138.9 39.6)">R3</text>
<text x="146.9" y="36.5">C15</text>
<text x="156" y="39.6" transform="rotate(-90 156 39.6)">R4</text>
<text x="163.9" y="36.5">C16</text>
<text x="173" y="39.6" transform="rotate(-90 173 39.6)">R5</text>
<text x="180.9" y="36.5">C17</text>
<text x="190" y="39.6" transform="rotate(-90 190 39.6)">R6</text>
<text x="197.9" y="36.5">C18</text>
<text x="46.4" y="45.1">R2</text>
<text x="60.6" y="47.6">IC1</text>
<text x="45.2" y="52.7" transform="rotate(-90 45.2 52.7)">C20</text>
<text x="51.2" y="50">RST</text>
<text x="158.2" y="53.5">C9</text>
<text x="29.6" y="55.4">C8</text>
<text x="190.9" y="54.6" transform="rotate(-90 190.9 54.6)">C12</text>
<text x="199.8" y="57.3">C13</text>
<text x="32" y="64" transform="rotate(-90 32 64)">C7</text>
<text x="45.2" y="60.2" transform="rotate(-90 45.2 60.2)">C19</text>
<text x="50.2" y="61.4" transform="rotate(-90 50.2 61.4)">Q1</text>
<text x="158.2" y="61.1">C10</text>
<text x="190.9" y="62.1" transform="rotate(-90 190.9 62.1)">C11</text>
<text x="32" y="69.7" transform="rotate(-90 32 69.7)">C6</text>
<text x="203.4" y="68.5">TXRS</text>
<text x="203.4" y="76">RXRS</text>
<text x="231.6" y="75.5" transform="rotate(-90 231.6 75.5)">R10</text>
<text x="259.2" y="89.3">IC8</text>
<text x="146.5" y="92.6" transform="rotate(-90 146.5 92.6)">R7</text>
<text x="150.3" y="92.6" transform="rotate(-90 150.3 92.6)">R8</text>
<text x="158.5" y="92.6" transform="rotate(-90 158.5 92.6)">SDA</text>
<text x="166.1" y="92.6" transform="rotate(-90 166.1 92.6)">SCL</text>
<text x="199.1" y="94.9" transform="rotate(-90 199.1 94.9)">X1</text>
<text x="236.2" y="95.4" transform="rotate(-90 236.2 95.4)">D2</text>
<text x="241.8" y="95.4" transform="rotate(-90 241.8 95.4)">D4</text>
<text x="37.5" y="96.4">JP1</text>
<text x="215.7" y="99.2">J1</text>
<text x="224.7" y="98.2" transform="rotate(-90 224.7 98.2)">PWR</text>
<text x="250.6" y="100.7">C1</text>
<text x="256.6" y="100.8">C4</text>
<text x="275.5" y="100.8">C5</text>
<text x="236.2" y="104.9" transform="rotate(-90 236.2 104.9)">D1</text>
<text x="241.8" y="104.9" transform="rotate(-90 241.8 104.9)">D3</text>
<text x="82.4" y="127.5">TXD</text>
<text x="160.9" y="129">IC5A</text>
<text x="233.7" y="130.2">R11</text>
<text x="16.2" y="136.5">GND1</text>
<text x="82.2" y="135">RXD</text>
<text x="111.7" y="136.5">IC5C</text>
<text x="130.6" y="134.7">IC3A</text>
<text x="245.7" y="135.9" transform="rotate(-90 245.7 135.9)">C3</text>
<text x="47.4" y="140.3">IC5E</text>
<text x="160.9" y="140.3">IC5B</text>
<text x="232.7" y="138.9">IC7</text>
<text x="245.6" y="141.8" transform="rotate(-90 245.6 141.8)">C2</text>
<text x="16.2" y="146">GND2</text>
<text x="47.4" y="149.8">IC5F</text>
<text x="58.3" y="148.8">IC5P</text>
<text x="130.6" y="146">IC3B</text>
<text x="16.2" y="155.5">GND3</text>
<text x="199.8" y="155.7">C14</text>
<text x="31.1" y="160.7" transform="rotate(-90 31.1 160.7)">R9</text>
<text x="213.7" y="159.2" transform="rotate(-90 213.7 159.2)">TXIR</text>
<text x="221.3" y="159.4" transform="rotate(-90 221.3 159.4)">RXIR</text>
<text x="107.5" y="163.4">I</text>
<text x="108" y="163.4">C3C</text>
<text x="120.7" y="165.3">IC5D</text>
<text x="96.2" y="171">IC4A</text>
<text x="179.8" y="170.1">Q2</text>
<text x="14.8" y="176.3">H1</text>
<text x="107.5" y="178.5">IC3D</text>
<text x="180.9" y="178.3">C21</text>
<text x="188.5" y="178.3">C22</text>
<text x="14.8" y="182">H2</text>
<text x="14.8" y="187.7">H3</text>
<text x="14.8" y="193.3">H4</text>
</g>
<text font-size="1.9" fill="#c90d0c" x="33.5" y="107.2">AVR ISP</text>
<text font-size="1.8" fill="#808080" x="180.7" y="137.5">IC6</text>
<g font-size="1.6" fill="#808080">
<text x="111" y="17.6">8</text>
<text x="119.1" y="15.7">10</text>
<text x="98.8" y="23.3">11</text>
<text x="107.8" y="21.4">13</text>
<text x="119.1" y="19.5">9</text>
<text x="107.8" y="25.2">12</text>
<text x="111" y="28.9">6</text>
<text x="119.1" y="27">5</text>
<text x="139.8" y="27" transform="rotate(-90 139.8 27)">1</text>
<text x="141.7" y="27" transform="rotate(-90 141.7 27)">2</text>
<text x="156.8" y="27" transform="rotate(-90 156.8 27)">1</text>
<text x="158.7" y="27" transform="rotate(-90 158.7 27)">2</text>
<text x="173.8" y="27" transform="rotate(-90 173.8 27)">1</text>
<text x="175.7" y="27" transform="rotate(-90 175.7 27)">2</text>
<text x="190.9" y="27" transform="rotate(-90 190.9 27)">1</text>
<text x="192.8" y="27" transform="rotate(-90 192.8 27)">2</text>
<text x="45.3" y="30.8">1</text>
<text x="54.8" y="30.8">1</text>
<text x="64.3" y="30.8">1</text>
<text x="73.7" y="30.8">1</text>
<text x="119.1" y="30.8">4</text>
<text x="139.8" y="32.3" transform="rotate(-90 139.8 32.3)">3</text>
<text x="141.7" y="32.3" transform="rotate(-90 141.7 32.3)">4</text>
<text x="156.8" y="32.3" transform="rotate(-90 156.8 32.3)">3</text>
<text x="158.7" y="32.3" transform="rotate(-90 158.7 32.3)">4</text>
<text x="173.8" y="32.3" transform="rotate(-90 173.8 32.3)">3</text>
<text x="175.7" y="32.3" transform="rotate(-90 175.7 32.3)">4</text>
<text x="190.9" y="32.3" transform="rotate(-90 190.9 32.3)">3</text>
<text x="192.8" y="32.3" transform="rotate(-90 192.8 32.3)">4</text>
<text x="223.9" y="38.4">A</text>
<text x="226.8" y="41.9" transform="rotate(-90 226.8 41.9)">S</text>
<text x="229.2" y="38.4">E</text>
<text x="241.5" y="40.3">1</text>
<text x="245.8" y="41.1">VSS</text>
<text x="232.7" y="46.2">RS</text>
<text x="241.5" y="42.2">2</text>
<text x="241.5" y="44.1">3</text>
<text x="241.5" y="46">4</text>
<text x="241.5" y="47.9">5</text>
<text x="245.8" y="43">VCC</text>
<text x="245.8" y="44.9">VO</text>
<text x="245.8" y="46.8">RS</text>
<text x="58" y="49.7">9</text>
<text x="62.4" y="50.6">RESET</text>
<text x="73.4" y="50.6">(ADC7)PA7</text>
<text x="73.4" y="52.5">(ADC6)PA6</text>
<text x="85.1" y="49.7">33</text>
<text x="85.1" y="51.6">34</text>
<text x="85.1" y="53.5">35</text>
<text x="163.9" y="53.5">1</text>
<text x="185.3" y="53.5">16</text>
<text x="232.7" y="48.1">RW</text>
<text x="232.7" y="50">EN</text>
<text x="241.5" y="49.7">6</text>
<text x="241.5" y="51.6">7</text>
<text x="241.5" y="53.5">8</text>
<text x="245.8" y="48.7">R/W</text>
<text x="245.8" y="50.6">E</text>
<text x="245.8" y="52.5">DB0</text>
<text x="52.8" y="55.4" transform="rotate(-90 52.8 55.4)">2</text>
<text x="57.1" y="59.2">13</text>
<text x="57.1" y="55.4">12</text>
<text x="62.4" y="56.3">XTAL2</text>
<text x="73.4" y="54.4">(ADC5)PA5</text>
<text x="73.4" y="56.3">(ADC4)PA4</text>
<text x="73.4" y="58.2">(ADC3)PA3</text>
<text x="85.1" y="55.4">36</text>
<text x="85.1" y="57.3">37</text>
<text x="85.1" y="59.2">38</text>
<text x="163.9" y="57.3">3</text>
<text x="168.3" y="58.1">C1-</text>
<text x="168.3" y="54.4">C1+</text>
<text x="178.5" y="54.4">VCC</text>
<text x="178.8" y="56.3">VS+</text>
<text x="185.3" y="55.4">2</text>
<text x="232.7" y="59.5">D4</text>
<text x="240.6" y="57.3">10</text>
<text x="240.7" y="59.2">11</text>
<text x="241.5" y="55.4">9</text>
<text x="245.8" y="54.4">DB1</text>
<text x="245.8" y="56.3">DB2</text>
<text x="245.8" y="58.1">DB3</text>
<text x="52.8" y="60.6" transform="rotate(-90 52.8 60.6)">1</text>
<text x="57.1" y="64.9">30</text>
<text x="57.1" y="63">32</text>
<text x="62.4" y="65.7">AVCC</text>
<text x="62.4" y="63.8">AREF</text>
<text x="62.4" y="60">XTAL1</text>
<text x="73.4" y="60">(ADC2)PA2</text>
<text x="73.4" y="61.9">(ADC1)PA1</text>
<text x="73.4" y="63.8">(ADC0)PA0</text>
<text x="85.1" y="61.1">39</text>
<text x="85.1" y="63">40</text>
<text x="163.9" y="64.9">5</text>
<text x="163.9" y="61.1">4</text>
<text x="168.3" y="65.7">C2-</text>
<text x="168.3" y="61.9">C2+</text>
<text x="178.3" y="61.9">GND</text>
<text x="179.2" y="63.8">VS-</text>
<text x="185.3" y="61.1">15</text>
<text x="185.3" y="63">6</text>
<text x="232.7" y="61.4">D5</text>
<text x="232.7" y="63.3">D6</text>
<text x="232.7" y="65.1">D7</text>
<text x="240.6" y="61.1">12</text>
<text x="240.6" y="63">13</text>
<text x="240.6" y="64.9">14</text>
<text x="245.8" y="60">DB4</text>
<text x="245.8" y="61.9">DB5</text>
<text x="245.8" y="63.8">DB6</text>
<text x="245.8" y="65.7">DB7</text>
<text x="57.1" y="66.8">31</text>
<text x="57.1" y="70.6">10</text>
<text x="62.4" y="67.6">GND</text>
<text x="62.4" y="71.4">VCC</text>
<text x="73.5" y="69.5">(MISO)PB6</text>
<text x="73.5" y="71.4">(MOSI)PB5</text>
<text x="74.3" y="67.6">(SCK)PB7</text>
<text x="85.1" y="66.8">8</text>
<text x="85.1" y="68.7">7</text>
<text x="85.1" y="70.6">6</text>
<text x="90.9" y="68.9">MISO</text>
<text x="90.9" y="70.8">MOSI</text>
<text x="90.9" y="67">SCK</text>
<text x="163.2" y="70.6">11</text>
<text x="168.3" y="71.4">T1IN</text>
<text x="176.6" y="71.4">T1OUT</text>
<text x="185.3" y="70.6">14</text>
<text x="205.5" y="70.6">1</text>
<text x="240.6" y="66.8">15</text>
<text x="240.6" y="68.7">16</text>
<text x="245.8" y="67.6">LEDA</text>
<text x="245.8" y="69.5">LEDK</text>
<text x="57.2" y="72.4">11</text>
<text x="62.4" y="73.3">GND</text>
<text x="70.1" y="77.1">(AIN0/INT2)PB2</text>
<text x="70.3" y="75.2">(AIN1/OC0)PB3</text>
<text x="75.4" y="73.3">(SS)PB4</text>
<text x="85.1" y="72.4">5</text>
<text x="85.1" y="74.3">4</text>
<text x="85.1" y="76.2">3</text>
<text x="90.9" y="72.7">^CS</text>
<text x="90.9" y="76.5">D6</text>
<text x="90.9" y="74.6">D7</text>
<text x="163" y="74.3">12</text>
<text x="163" y="72.4">10</text>
<text x="163.9" y="76.2">9</text>
<text x="168.3" y="77.1">R2OUT</text>
<text x="168.3" y="75.2">R1OUT</text>
<text x="168.3" y="73.3">T2IN</text>
<text x="176.6" y="73.3">T2OUT</text>
<text x="178.2" y="75.2">R1IN</text>
<text x="178.2" y="77.1">R2IN</text>
<text x="185.3" y="72.4">7</text>
<text x="185.3" y="74.3">13</text>
<text x="185.3" y="76.2">8</text>
<text x="72" y="80.9">(T0/XCK)PB0</text>
<text x="75.7" y="79">(T1)PB1</text>
<text x="85.1" y="78.1">2</text>
<text x="85.1" y="80">1</text>
<text x="85.1" y="83.8">29</text>
<text x="90.9" y="80.3">D4</text>
<text x="90.9" y="78.4">D5</text>
<text x="205.5" y="78.1">1</text>
<text x="72.2" y="84.6">(TOSC2)PC7</text>
<text x="72.2" y="86.5">(TOSC1)PC6</text>
<text x="74.9" y="88.4">(TDI)PC5</text>
<text x="85.1" y="85.7">28</text>
<text x="85.1" y="87.6">27</text>
<text x="85.1" y="89.5">26</text>
<text x="90.9" y="84.1">RS</text>
<text x="90.9" y="85.9">RW</text>
<text x="90.9" y="87.8">EN</text>
<text x="189.2" y="89.7" transform="rotate(-90 189.2 89.7)">SCL</text>
<text x="191.1" y="89.7" transform="rotate(-90 191.1 89.7)">RXD</text>
<text x="193" y="89.7" transform="rotate(-90 193 89.7)">TXD</text>
<text x="194.9" y="89.7" transform="rotate(-90 194.9 89.7)">SDA</text>
<text x="74.1" y="90.3">(TDO)PC4</text>
<text x="74.1" y="92.2">(TMS)PC3</text>
<text x="74.2" y="96">(SDA)PC1</text>
<text x="74.3" y="94.1">(TCK)PC2</text>
<text x="85.1" y="91.4">25</text>
<text x="85.1" y="93.3">24</text>
<text x="85.1" y="95.1">23</text>
<text x="160.6" y="90.5" transform="rotate(-90 160.6 90.5)">1</text>
<text x="168.2" y="90.5" transform="rotate(-90 168.2 90.5)">1</text>
<text x="187.1" y="91.8" transform="rotate(-90 187.1 91.8)">5</text>
<text x="189" y="91.8" transform="rotate(-90 189 91.8)">4</text>
<text x="190.9" y="91.8" transform="rotate(-90 190.9 91.8)">3</text>
<text x="192.8" y="91.8" transform="rotate(-90 192.8 91.8)">2</text>
<text x="194.7" y="91.8" transform="rotate(-90 194.7 91.8)">1</text>
<text x="258.1" y="93.3">1</text>
<text x="261" y="94.1">VI</text>
<text x="266.6" y="94.1">VO</text>
<text x="270.8" y="93.3">3</text>
<text x="19" y="99.2">MISO</text>
<text x="19" y="101.1">MOSI</text>
<text x="33" y="98.9">1</text>
<text x="33" y="100.8">4</text>
<text x="38.2" y="98.9">2</text>
<text x="38.2" y="100.8">5</text>
<text x="74.2" y="101.7">(OC2)PD7</text>
<text x="74.3" y="97.9">(SCL)PC0</text>
<text x="85.1" y="97">22</text>
<text x="85.1" y="100.8">21</text>
<text x="89" y="101.1">IRRESET</text>
<text x="185.2" y="101.2" transform="rotate(-90 185.2 101.2)">G2</text>
<text x="187.1" y="99.9" transform="rotate(-90 187.1 99.9)">9</text>
<text x="189" y="99.9" transform="rotate(-90 189 99.9)">8</text>
<text x="190.9" y="99.9" transform="rotate(-90 190.9 99.9)">7</text>
<text x="192.8" y="99.9" transform="rotate(-90 192.8 99.9)">6</text>
<text x="196.5" y="101.2" transform="rotate(-90 196.5 101.2)">G1</text>
<text x="223.1" y="100.8">3</text>
<text x="226.8" y="96.1" transform="rotate(-90 226.8 96.1)">1</text>
<text x="228.7" y="96.1" transform="rotate(-90 228.7 96.1)">2</text>
<text x="263.4" y="96.7">GND</text>
<text x="264.6" y="98.5" transform="rotate(-90 264.6 98.5)">2</text>
<text x="19" y="103">SCK</text>
<text x="33" y="102.7">3</text>
<text x="38.2" y="102.7">6</text>
<text x="73.1" y="107.3">(OC1B)PD4</text>
<text x="73.1" y="105.4">(OC1A)PD5</text>
<text x="74.8" y="103.5">(ICP)PD6</text>
<text x="85.1" y="106.5">18</text>
<text x="85.1" y="104.6">19</text>
<text x="85.1" y="102.7">20</text>
<text x="89" y="104.9">IRENABLE</text>
<text x="89" y="103">IRMODE</text>
<text x="187.4" y="106.8" transform="rotate(-90 187.4 106.8)">MISO</text>
<text x="189.2" y="106.8" transform="rotate(-90 189.2 106.8)">MOSI</text>
<text x="191.1" y="106.8" transform="rotate(-90 191.1 106.8)">SCK</text>
<text x="193" y="106.8" transform="rotate(-90 193 106.8)">^CS</text>
<text x="223.1" y="102.7">2</text>
<text x="223.1" y="104.6">1</text>
<text x="74" y="111.1">(INT0)PD2</text>
<text x="74" y="109.2">(INT1)PD3</text>
<text x="74.3" y="113">(TXD)PD1</text>
<text x="85.1" y="112.2">15</text>
<text x="85.1" y="110.3">16</text>
<text x="85.1" y="108.4">17</text>
<text x="74.1" y="114.9">(RXD)PD0</text>
<text x="85.1" y="114.1">14</text>
<text x="83.2" y="123.5">1</text>
<text x="83.2" y="131.1">1</text>
<text x="152.6" y="131.1">1</text>
<text x="164.5" y="131.1">2</text>
<text x="124.2" y="134.9">1</text>
<text x="132.3" y="136.8">3</text>
<text x="18.3" y="138.6">1</text>
<text x="38.3" y="142.4">11</text>
<text x="51" y="142.4">10</text>
<text x="103.4" y="138.6">5</text>
<text x="115.3" y="138.6">6</text>
<text x="124.2" y="138.6">2</text>
<text x="152.6" y="142.4">3</text>
<text x="164.5" y="142.4">4</text>
<text x="173.4" y="142.4">4</text>
<text x="177.7" y="143.3">RESET</text>
<text x="186" y="143.3">VCC</text>
<text x="192.9" y="142.4">1</text>
<text x="222.6" y="142.4">5</text>
<text x="226.9" y="143.3">SD</text>
<text x="230.6" y="139.1" transform="rotate(-90 230.6 139.1)">6</text>
<text x="233.7" y="143.3">A</text>
<text x="238.3" y="142.4">1</text>
<text x="18.3" y="148.1">1</text>
<text x="58.5" y="144.7" transform="rotate(-90 58.5 144.7)">14</text>
<text x="124.2" y="146.2">4</text>
<text x="124.2" y="150">5</text>
<text x="132.3" y="148.1">6</text>
<text x="172.5" y="148.1">12</text>
<text x="172.6" y="150">11</text>
<text x="177.7" y="148.9">TX</text>
<text x="185.8" y="148.9">TXIR</text>
<text x="192.9" y="148.1">6</text>
<text x="192.9" y="150">5</text>
<text x="222.6" y="148.1">3</text>
<text x="222.6" y="150">4</text>
<text x="226.9" y="148.9">TXD</text>
<text x="238.3" y="150">2</text>
<text x="38.2" y="151.9">13</text>
<text x="51" y="151.9">12</text>
<text x="58.5" y="152.9" transform="rotate(-90 58.5 152.9)">7</text>
<text x="172.5" y="155.7">13</text>
<text x="173.4" y="153.8">7</text>
<text x="177.7" y="150.8">RX</text>
<text x="177.7" y="154.6">MODE</text>
<text x="185.6" y="150.8">RXIR</text>
<text x="226.9" y="150.8">RXD</text>
<text x="230.6" y="154.8" transform="rotate(-90 230.6 154.8)">8</text>
<text x="231.4" y="150.4" transform="rotate(-90 231.4 150.4)">GND VCC</text>
<text x="233.6" y="150.8">C</text>
<text x="18.3" y="157.6">1</text>
<text x="109.1" y="159.5">8</text>
<text x="117.2" y="161.3">9</text>
<text x="117.2" y="157.6">10</text>
<text x="120.4" y="161.3">8</text>
<text x="132.3" y="161.3">9</text>
<text x="173.4" y="159.5">8</text>
<text x="173.4" y="161.3">9</text>
<text x="177.7" y="160.3">BAUD2</text>
<text x="177.7" y="156.5">EN</text>
<text x="192.9" y="161.3">14</text>
<text x="209.8" y="158" transform="rotate(-90 209.8 158)">1</text>
<text x="217.4" y="158" transform="rotate(-90 217.4 158)">1</text>
<text x="97.7" y="167">3</text>
<text x="105.9" y="165.1">2</text>
<text x="172.5" y="163.2">10</text>
<text x="177.7" y="162.2">BAUD1</text>
<text x="177.7" y="164.1">BAUT0</text>
<text x="185.9" y="162.2">GND</text>
<text x="105.9" y="168.9">1</text>
<text x="117.2" y="172.7">13</text>
<text x="179.5" y="169.9" transform="rotate(-90 179.5 169.9)">2</text>
<text x="180.5" y="172.7">1</text>
<text x="185.7" y="172.7">2</text>
<text x="187.1" y="169.9" transform="rotate(-90 187.1 169.9)">3</text>
<text x="108.3" y="174.6">11</text>
<text x="117.2" y="176.5">12</text>
</g>
<g font-size="1.5" fill="#808080">
<text x="177.9" y="166.3">OSC1</text>
<text x="185.5" y="166.3">OSC2</text>
</g>
<g font-size="1.3" fill="#808080">
<text x="166.5" y="51">IC2</text>
<text x="244.1" y="72.7">LCD</text>
<text x="60.1" y="146.5" transform="rotate(-90 60.1 146.5)">VCC</text>
<text x="60.1" y="152.7" transform="rotate(-90 60.1 152.7)">GND</text>
</g>
<g font-size="1.3" fill="#c90d0c">
<text x="253.6" y="63.3" transform="rotate(-90 253.6 63.3)">LCD 2x16 (LED backlight)</text>
<text x="249.3" y="100.8" transform="rotate(-90 249.3 100.8)">+</text>
<text x="244.9" y="144.1">+</text>
</g>
<g font-size="1.2" fill="#c90d0c">
<text x="27.3" y="100.6">MOSI</text>
<text x="27.3" y="98.7">MISO</text>
<text x="42.1" y="98.7">VTG</text>
<text x="42.2" y="100.6">RST</text>
<text x="27.9" y="102.5">SCK</text>
<text x="41.9" y="102.5">GND</text>
</g>
</svg>
